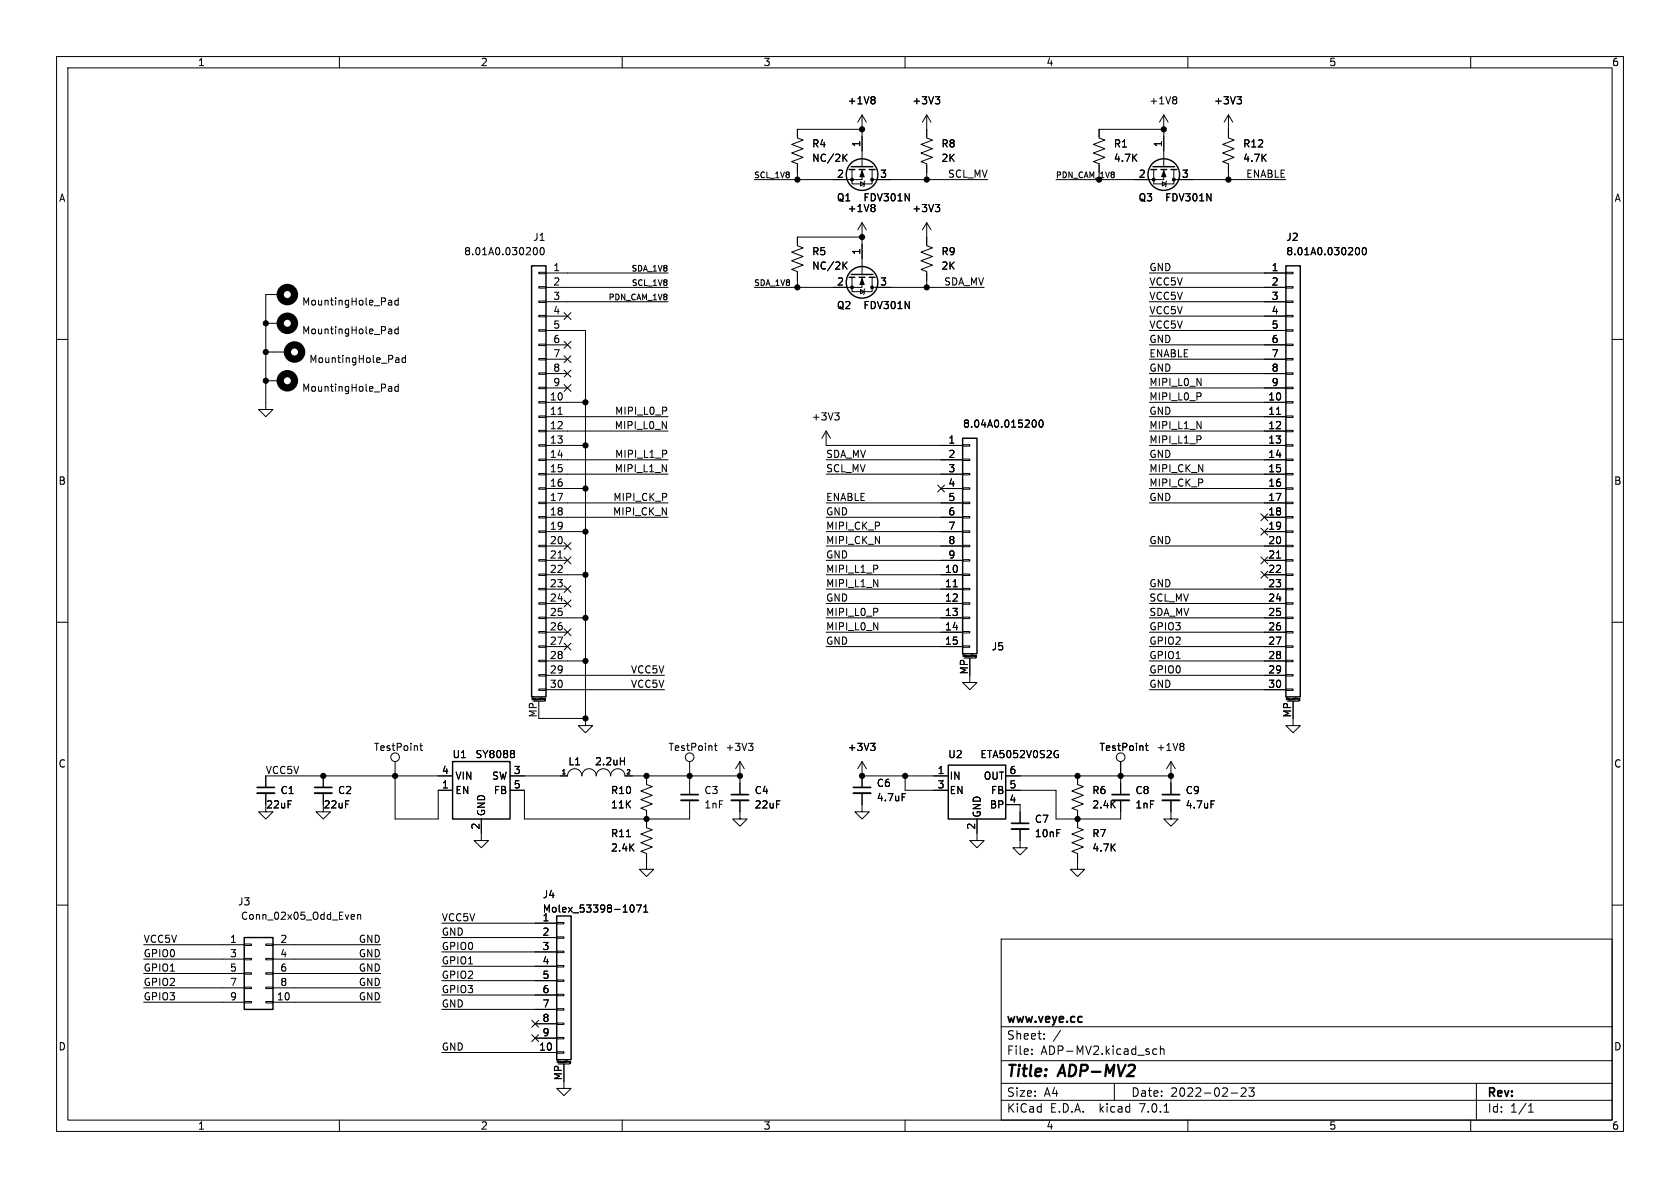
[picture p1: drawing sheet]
<svg xmlns="http://www.w3.org/2000/svg" width="297mm" height="210mm" viewBox="0 0 297 210" stroke-linecap="round" stroke-linejoin="round" font-family="sans-serif">
<g fill="none" stroke="#000" stroke-width=".18">
<path d="M10 10h277v190h-277zM12 12h273v186h-273zM60 10v2M110 10v2M154.5 17.1l.2 .2-.2 .3 .2 .3v.2l-.2 .3M160 10v2M165.3 17.1h.8l-.4 .5M165.9 17.6l.2 .2v.3l-.2 .3M207.8 17.1l.2 .2-.2 .3 .2 .3v.2l-.2 .3M210 10v2M218.7 17.1h.8l-.5 .5M219.2 17.6l.3 .2v.3l-.3 .3"/>
<path d="M260 10v2M149.2 27.8l.6 .7M149.8 27.3l-.8 .7M150.6 30v2.5h3.6v-2.5M152.1 32.1l.7 .4-.7 .4zM152.4 22.9h-11.4v1.5l1 .4-2 .7 2 .8-2 .8 2 .7-2 .8 1 .4v2.8M152.4 30v1.8h-19.1M152.4 20.3v9.2M152.4 39.4v9.1M152.4 39.4l-.8 1.2M152.4 39.4l.8 1.2M152.4 20.3l-.8 1.3"/>
<path d="M152.4 20.3l.8 1.3M152.9 32l-.1 .1v.8l-.1 .1M154.2 31.8h20.4M154.7 36.4l-.2 .3 .2 .2v.3l-.2 .2M163.8 39.4v4l1 .4-2 .8 2 .7-2 .8 2 .8-2 .7 1 .4v2.8M163.8 20.3v4.1l1 .4-2 .7 2 .8-2 .8 2 .7-2 .8 1 .4v2.8M163.8 39.4l-.7 1.2M163.8 39.4l.8 1.2M163.8 20.3l-.7 1.3M163.8 20.3l.8 1.3M165.3 36.1h.8l-.4 .5M165.9 36.6l.2 .3v.3l-.2 .2"/>
<path d="M204 30v2.5h3.5v-2.5M205.5 32.1l.6 .4-.6 .4zM205.7 30v1.8h-19M205.7 22.9h-11.4v1.5l1 .4-2 .7 2 .8-2 .8 2 .7-2 .8 1 .4v1.5M205.7 20.3v9.2M205.7 20.3l-.7 1.3M205.7 20.3l.8 1.3M206.2 32l-.1 .1v.8l-.1 .1M207.5 31.8h19.8M217.2 20.3v4.1l1 .4-2 .7 2 .8-2 .8 2 .7-2 .8 1 .4v2.8M217.2 20.3l-.8 1.3M217.2 20.3l.7 1.3"/>
<path d="M10 60h2M47 57.2h2.5M49.5 52.1h-2.5v20.3h1.3l-1.3 1.3-1.3-1.3h1.3M68.8 53.1h.4l.1 .8M68.8 58.2h.4l.1 .8M69.3 58.5h-.5M69.3 58.9l-.5 .1M69.3 53.9h-.5M69.3 53.4h-.5M70.4 58.2h-.4l-.2 .2 .1 .5h.5M70.4 52.7v1.2M70.4 57.7v1.3"/>
<path d="M70.4 53.1h-.4l-.2 .2 .1 .6h.5M94.5 43.8h.1a.68 .68 0 0 1 .4 .6 .68 .68 0 0 1-.4 .6h-.1M95.2 58.3h1.3v.2h-1.3zM95.2 55.8h1.3v.2h-1.3zM95.2 53.2h1.3v.3h-1.3zM95.2 50.7h1.3v.2h-1.3zM95.2 48.1h1.3v.3h-1.3zM95.6 43.9l.2-.1a.68 .68 0 0 1 .4 .6 .68 .68 0 0 1-.4 .6l-.2-.1-.1-.3zM96.5 50.8h21.6M96.5 48.3h21.6M96.5 53.3h21.6M96.5 55.9h3.8"/>
<path d="M96.5 58.4h7v68.6M99.7 55.3l1.2 1.2M100.9 55.3l-1.2 1.2M149.2 46.9l.6 .7M149.8 46.3l-.8 .7M150.6 49v2.6h3.6v-2.6M152.1 51.2l.7 .4-.7 .3zM152.4 49v1.8h-19.1M152.4 41.9h-11.4v1.5l1 .4-2 .8 2 .7-2 .8 2 .8-2 .7 1 .4v2.8M152.9 51.1l-.1 .1v.7l-.1 .2M154.2 50.8h19.8M203.2 50.8h24.1"/>
<path d="M203.2 48.3h24.1M203.2 53.3h24.1M203.2 55.9h24.1M203.2 58.4h24.1M227.3 58.3h1.3v.2h-1.3zM227.3 55.8h1.3v.2h-1.3zM227.3 53.2h1.3v.3h-1.3zM227.3 50.7h1.3v.2h-1.3zM227.3 48.1h1.3v.3h-1.3zM239.8 43.8h.1a.68 .68 0 0 1 .5 .6 .68 .68 0 0 1-.5 .6h-.1M240.9 43.9l.2-.1a.68 .68 0 0 1 .5 .6 .68 .68 0 0 1-.5 .6l-.2-.1-.1-.3zM285 60h2"/>
<path d="M47 62.2h3.8M47 67.3h2.5M68.8 68.3l.4 .1 .1 .8M69.3 69.1l-.5 .1M69.3 68.6l-.5 .1M70.1 63.2l.4 .1v.8M70.4 67.9v1.3M70.4 68.4l-.4-.1-.2 .3 .1 .5h.5M70.5 64l-.4 .1M70.5 63.5l-.4 .1M71.7 63.3l-.4-.1-.2 .3 .1 .5h.5M71.7 62.8v1.3"/>
<path d="M95.2 78.6h1.3v.3h-1.3zM95.2 76.1h1.3v.2h-1.3zM95.2 73.5h1.3v.3h-1.3zM95.2 71h1.3v.2h-1.3zM95.2 68.5h1.3v.2h-1.3zM95.2 65.9h1.3v.3h-1.3zM95.2 63.4h1.3v.2h-1.3zM95.2 60.8h1.3v.3h-1.3zM96.5 71.1h7M96.5 73.7h21.6M96.5 76.2h21.6M96.5 78.7h7"/>
<path d="M96.5 61h3.8M96.5 63.5h3.8M96.5 66h3.8M96.5 68.6h3.8M98.7 73.3h.7M99.7 62.9l1.2 1.2M99.7 65.4l1.2 1.2M99.7 68l1.2 1.2M99.7 60.4l1.2 1.2M100.9 62.9l-1.2 1.2M100.9 65.4l-1.2 1.2M100.9 68l-1.2 1.2"/>
<path d="M100.9 60.4l-1.2 1.2M146 76.2v2.5h24.2M146 76.2l-.7 1.3M146 76.2l.8 1.3M147.6 73h.7l-.4 .5M148.1 73.5l.2 .2v.3l-.2 .2M170.2 78.6h1.2v.3h-1.2zM182.6 74.3l.2-.1a.68 .68 0 0 1 .4 .7 .68 .68 0 0 1-.4 .6h-.2M183.8 74.4l.2-.2a.68 .68 0 0 1 .4 .7 .68 .68 0 0 1-.4 .6l-.2-.1-.1-.4zM203.2 71.1h24.1M203.2 73.7h24.1M203.2 76.2h24.1"/>
<path d="M203.2 78.7h24.1M203.2 61h24.1M203.2 63.5h24.1M203.2 66h24.1M203.2 68.6h24.1M225.7 73.3h.7M227.3 78.6h1.3v.3h-1.3zM227.3 76.1h1.3v.2h-1.3zM227.3 73.5h1.3v.3h-1.3zM227.3 71h1.3v.2h-1.3zM227.3 68.5h1.3v.2h-1.3zM227.3 65.9h1.3v.3h-1.3z"/>
<path d="M227.3 63.4h1.3v.2h-1.3zM227.3 60.8h1.3v.3h-1.3zM95.2 98.9h1.3v.3h-1.3zM95.2 96.4h1.3v.2h-1.3zM95.2 93.9h1.3v.2h-1.3zM95.2 91.3h1.3v.3h-1.3zM95.2 88.8h1.3v.2h-1.3zM95.2 86.2h1.3v.3h-1.3zM95.2 83.7h1.3v.2h-1.3zM95.2 81.2h1.3v.2h-1.3zM96.5 81.3h21.6M96.5 83.8h21.6"/>
<path d="M96.5 86.4h7M96.5 88.9h21.6M96.5 91.4h21.6M96.5 94h7M96.5 96.5h3.8M96.5 99.1h3.8M98.7 98.7h.7M99.7 98.5l1.2 1.2M99.7 95.9l1.2 1.2M100.9 98.5l-1.2 1.2M100.9 95.9l-1.2 1.2M146 81.3h24.2"/>
<path d="M146 83.8h24.2M146 88.9h24.2M146 91.4h24.2M146 94h24.2M146 96.5h24.2M146 99.1h24.2M165.8 85.8l1.2 1.2M166.4 86.4h3.8M167 85.8l-1.2 1.2M170.2 98.9h1.2v.3h-1.2zM170.2 96.4h1.2v.2h-1.2zM170.2 93.9h1.2v.2h-1.2z"/>
<path d="M170.2 91.3h1.2v.3h-1.2zM170.2 88.8h1.2v.2h-1.2zM170.2 86.2h1.2v.3h-1.2zM170.2 83.7h1.2v.2h-1.2zM170.2 81.2h1.2v.2h-1.2zM203.2 81.3h24.1M203.2 83.8h24.1M203.2 86.4h24.1M203.2 88.9h24.1M203.2 96.5h24.1M222.9 90.8l1.2 1.2M222.9 93.4l1.2 1.2"/>
<path d="M222.9 98.5l1.2 1.2M223.5 91.4h3.8M223.5 94h3.8M223.5 99.1h3.8M224.1 90.8l-1.2 1.2M224.1 93.4l-1.2 1.2M224.1 98.5l-1.2 1.2M225.7 98.7h.7M227.3 98.9h1.3v.3h-1.3zM227.3 96.4h1.3v.2h-1.3zM227.3 93.9h1.3v.2h-1.3zM227.3 91.3h1.3v.3h-1.3z"/>
<path d="M227.3 88.8h1.3v.2h-1.3zM227.3 86.2h1.3v.3h-1.3zM227.3 83.7h1.3v.2h-1.3zM227.3 81.2h1.3v.2h-1.3zM10 110h2M95.2 119.3h1.3v.2h-1.3zM95.2 116.7h1.3v.3h-1.3zM95.2 114.2h1.3v.2h-1.3zM95.2 111.6h1.3v.3h-1.3zM95.2 109.1h1.3v.2h-1.3zM95.2 106.6h1.3v.2h-1.3zM95.2 104h1.3v.3h-1.3z"/>
<path d="M95.2 101.5h1.3v.2h-1.3zM96.5 101.6h7M96.5 104.1h3.8M96.5 106.7h3.8M96.5 109.2h7M96.5 111.8h3.8M96.5 114.3h3.8M96.5 116.8h7M96.5 119.4h21M99.7 106.1l1.2 1.2M99.7 111.2l1.2 1.2M99.7 103.5l1.2 1.2"/>
<path d="M99.7 113.7l1.2 1.2M100.9 106.1l-1.2 1.2M100.9 111.2l-1.2 1.2M100.9 103.5l-1.2 1.2M100.9 113.7l-1.2 1.2M146 101.6h24.2M146 104.1h24.2M146 106.7h24.2M146 109.2h24.2M146 111.8h24.2M146 114.3h24.2M168.5 103.7h.7"/>
<path d="M170.2 114.2h1.2v.2h-1.2zM170.2 111.6h1.2v.3h-1.2zM170.2 109.1h1.2v.2h-1.2zM170.2 106.6h1.2v.2h-1.2zM170.2 104h1.2v.3h-1.2zM170.2 101.5h1.2v.2h-1.2zM170.3 116.1v-.4l.1 .3 .1-.3v.4M170.4 116.3h2.1M171.4 116.3v4.4h1.3l-1.3 1.2-1.2-1.2h1.2M171.7 115.7v.4M171.9 115.7h.1M171.9 115.7l.1 .1"/>
<path d="M172.5 115.9v.2h.1M172.5 115.9h.1v.3h-.1M172.5 115.9h.1M203.2 104.1h24.1M203.2 106.7h24.1M203.2 109.2h24.1M203.2 111.8h24.1M203.2 114.3h24.1M203.2 116.8h24.1M203.2 119.4h24.1M222.9 101l1.2 1.2M223.5 101.6h3.8"/>
<path d="M224.1 101l-1.2 1.2M227.3 119.3h1.3v.2h-1.3zM227.3 116.7h1.3v.3h-1.3zM227.3 114.2h1.3v.2h-1.3zM227.3 111.6h1.3v.3h-1.3zM227.3 109.1h1.3v.2h-1.3zM227.3 106.6h1.3v.2h-1.3zM227.3 104h1.3v.3h-1.3zM227.3 101.5h1.3v.2h-1.3zM285 110h2M57.1 137.2v2M69.8 134.6v10.2h7.7v-5.1h2.5"/>
<path d="M74.2 131.8h.5M74.4 131.4v1.1l.3 .2M80 137.2h-33v2M90.2 137.2h10.1a1.27 1.27 0 0 1 1.3-1.3 1.27 1.27 0 0 1 1.3 1.3 1.27 1.27 0 0 1 1.2-1.3 1.27 1.27 0 0 1 1.3 1.3 1.27 1.27 0 0 1 1.3-1.3 1.27 1.27 0 0 1 1.2 1.3 1.27 1.27 0 0 1 1.3-1.3 1.27 1.27 0 0 1 1.3 1.3h20.3M90.2 139.7h2.5v5.1h29.2v-3.3M90.8 132.7l.2 .2-.2 .3M90.8 133.3l.2 .2-.2 .4M94.1 123.7v-.3l.1 .2 .1-.2v.3M94.2 124h2.1M95.2 121.8h1.3v.2h-1.3zM95.2 124v3h8.3M95.5 123.4v.3"/>
<path d="M95.7 123.4h.1M96.4 123.5v.3l-.1 .1M96.4 123.5l-.1 .1v.1h.1M96.5 121.9h21M103.5 127v1.3h1.3l-1.3 1.2-1.3-1.2h1.3M109.7 134.5h.7M110.4 133.9v1.3M114.3 137.2v1.5l1 .4-2 .7 2 .8-2 .8 2 .7-2 .8 1 .4v3l1 .4-2 .7 2 .8-2 .8 2 .7-2 .8 1 .4v2.8h1.3l-1.3 1.2-1.3-1.2h1.3M121.9 134.6v5.9M126.3 131.8h.5M126.5 131.4v1.1l.3 .2M130.8 134.6l-.8 1.3"/>
<path d="M130.8 134.6v5.9M130.8 134.6l.8 1.3M132.3 131.4h.8l-.4 .5M132.9 131.9l.2 .2v.3l-.2 .3M152.4 137.2h15.2M152.4 134.6v4.6M152.4 134.6l-.8 1.3M152.4 134.6l.8 1.3M153.9 131.4h.8l-.4 .5M154.5 131.9l.2 .2v.3l-.2 .3M160 137.2v2.5h7.6M177.8 139.7h8.9v5.1h11.4v-3.3"/>
<path d="M177.8 137.2h29.2M186.8 132.7h.3M186.9 133.4h.2v.4l-.3 .1M190.5 137.2v1.5l1 .4-2 .7 2 .8-2 .8 2 .7-2 .8 1 .4v3l1 .4-2 .7 2 .8-2 .8 2 .7-2 .8 1 .4v2.8h1.3l-1.3 1.2-1.3-1.2h1.3M198.1 134.6v5.9M202.5 131.8h.5M202.7 131.4v1.1l.3 .2M203.2 121.9h24.1M207 134.6l-.8 1.3M207 134.6v5.9M207 134.6l.8 1.3M209.1 131.4l.2 .2-.2 .3 .2 .3v.2l-.2 .3"/>
<path d="M227.3 121.8h1.3v.2h-1.3zM227.4 123.7v-.3l.1 .2 .2-.2v.3M227.6 124h2M228.6 124v4.3h1.3l-1.3 1.2-1.3-1.2h1.3M228.9 123.4v.3M229.1 123.4h.1M229.6 123.5v.2h.2M229.6 123.5h.1M229.6 123.5h.2M229.8 123.5v.3l-.2 .1M10 160h2M47 140.2v3.3h1.3l-1.3 1.3-1.3-1.3h1.3"/>
<path d="M57.1 140.2v3.3h1.3l-1.3 1.3-1.2-1.3h1.2M85.1 144.8v3.8h1.3l-1.3 1.3-1.3-1.3h1.3M112.5 160h.9l-.6 1.2M130.8 141.5v3.3h1.3l-1.3 1.3-1.3-1.3h1.3M152.4 140.2v3.3h1.3l-1.3 1.3-1.3-1.3h1.3M159.5 140.3h.6M172.7 144.8v3.8h1.3l-1.3 1.3-1.3-1.3h1.3M177.8 142.2h2.5v3.3M180.3 146.6v3.3h1.3l-1.3 1.2-1.2-1.2h1.2M207 141.5v3.3h1.3l-1.3 1.3-1.3-1.3h1.3M214.1 141.6h.6M285 160h2"/>
<path d="M25.4 167h17.8M25.4 177.2h17.8M25.4 169.5h17.8M25.4 172.1h17.8M25.4 174.6h17.8M43.2 177h1.2v.3h-1.2zM43.2 174.5h1.2v.3h-1.2zM43.2 172h1.2v.2h-1.2zM43.2 169.4h1.2v.3h-1.2zM43.2 166.9h1.2v.2h-1.2zM47 177h1.3v.3h-1.3zM47 174.5h1.3v.3h-1.3z"/>
<path d="M47 172h1.3v.2h-1.3zM47 169.4h1.3v.3h-1.3zM47 166.9h1.3v.2h-1.3zM48.3 167h19M48.3 177.2h19M48.3 169.5h19M48.3 172.1h19M48.3 174.6h19M62.3 161.7h.3l.1 .3-.6 .1M62.6 162.5h-.3M63.2 161.8l.2-.1h.3l.1 .8M63.2 161.7v.8"/>
<path d="M78.1 163.2h20.3M78.1 165.7h20.3M78.1 168.3h20.3M78.1 170.8h20.3M78.1 173.4h20.3M78.1 175.9h20.3M78.1 178.4h20.3M98.4 178.3h1.3v.3h-1.3zM98.4 175.8h1.3v.2h-1.3zM98.4 173.2h1.3v.3h-1.3zM98.4 170.7h1.3v.2h-1.3zM98.4 168.1h1.3v.3h-1.3z"/>
<path d="M98.4 165.6h1.3v.3h-1.3zM98.4 163.1h1.3v.2h-1.3zM111.6 160h.1a.68 .68 0 0 1 .4 .6 .68 .68 0 0 1-.4 .6 .84 .84 0 0 1-.1-1.2zM113.8 161.2h.7M113.8 160.3l.4-.3v1.2M177 166h108v32h-108zM60 198v2M78.1 186.1h20.3M94 180.4l1.2 1.2M94 182.9l1.2 1.2M94.6 181h3.8M94.6 183.5h3.8"/>
<path d="M95.2 180.4l-1.2 1.2M95.2 182.9l-1.2 1.2M98.4 185.9h1.3v.3h-1.3zM98.4 183.4h1.3v.2h-1.3zM98.4 180.8h1.3v.3h-1.3zM98.5 187.9v-.4l.1 .3 .2-.3v.4M98.7 188.1h2M99.7 188.1v4.3h1.3l-1.3 1.3-1.3-1.3h1.3M100 187.5v.3M100.2 187.5h.1M100.7 187.7v.1l.2 .1M100.7 187.6v.1"/>
<path d="M100.7 187.6h.2M100.9 187.6v.3l-.2 .1M110 198v2M160 198v2M177 194.5h108M177 191.5h108M177 187.5h108M177 181.5h108M182.4 186.3v.1M182.4 185.5v.1M184.6 183.6v.1M184.6 182.8v.1"/>
<path d="M197 191.5v3M204.5 185.5l-.4-.1-.3 .3v.4l.1 .2h.6M205.1 185.5l.3-.1 .3 .1 .1 .9M205.1 184.9v1.5M205.8 196.6h.8M210 198v2M217.6 193.2h1.2M219.4 192.4l.6-.1 .2 .1 .1 .3-.9 1.1h.9M220.8 192.3h.9l-.5 .6 .4 .1v.7l-.2 .1h-.4l-.2-.1M260 198v2M261 191.5v6.5M270.2 196.6h.9"/>
<path d="M270.2 195.5l.4-.4v1.5"/>
<circle cx="69.8" cy="133.9" r=".76"/>
<circle cx="121.9" cy="133.9" r=".76"/>
<circle cx="198.1" cy="133.9" r=".76"/>
</g>
<g fill="none" stroke="#000" stroke-width=".25">
<path d="M150.1 30h1M150.5 29.5h3.8M151.9 30h1M153.7 30h1M203.5 30h1M203.8 29.5h3.8M205.2 30h1M207 30h1M94 47h2.5v76.2h-2.5zM150.1 49h1M150.5 48.5h3.8M151.9 49h1"/>
<path d="M153.7 49h1M227.3 47h2.6v76.2h-2.6zM170.2 77.5h2.5v38.1h-2.5zM80 134.6h10.2v10.2h-10.2zM167.6 135.3h10.2v9.5h-10.2zM43.2 165.7h5.1v12.7h-5.1zM98.4 161.9h2.6v25.4h-2.6z"/>
<circle cx="152.4" cy="30.9" r="2.79"/>
<circle cx="205.7" cy="30.9" r="2.79"/>
<circle cx="152.4" cy="49.9" r="2.79"/>
</g>
<path d="M45.5 140.2h3M55.6 140.2h3.1M120.4 141.5h3M129.3 141.5h3M150.9 140.2h3M178.8 146.6h3.1M196.6 141.5h3M205.5 141.5h3" fill="none" stroke="#000" stroke-width=".33"/>
<path d="M45.5 139.2h3M55.6 139.2h3.1M150.9 139.2h3M120.4 140.5h3M129.3 140.5h3M178.8 145.5h3.1M196.6 140.5h3M205.5 140.5h3" fill="none" stroke="#000" stroke-width=".3"/>
<g fill="#000" stroke="#000" stroke-width=".18">
<path d="M152.4 30.2l.4 1h-.8zM205.7 30.2l.4 1h-.7zM152.4 49.3l.4 1h-.8z"/>
<circle cx="141" cy="31.8" r=".46"/>
<circle cx="150.6" cy="31.7" r=".25"/>
<circle cx="152.4" cy="22.9" r=".46"/>
<circle cx="154.2" cy="31.7" r=".25"/>
<circle cx="163.8" cy="31.8" r=".46"/>
<circle cx="204" cy="31.7" r=".25"/>
<circle cx="205.7" cy="22.9" r=".46"/>
<circle cx="207.5" cy="31.7" r=".25"/>
<circle cx="217.2" cy="31.8" r=".46"/>
<circle cx="47" cy="57.2" r=".46"/>
<circle cx="141" cy="50.8" r=".46"/>
<circle cx="150.6" cy="50.8" r=".25"/>
<circle cx="152.4" cy="41.9" r=".46"/>
<circle cx="154.2" cy="50.8" r=".25"/>
<circle cx="163.8" cy="50.8" r=".46"/>
<circle cx="47" cy="62.2" r=".46"/>
<circle cx="47" cy="67.3" r=".46"/>
<circle cx="103.5" cy="71.1" r=".46"/>
<circle cx="103.5" cy="78.7" r=".46"/>
<circle cx="103.5" cy="94" r=".46"/>
<circle cx="103.5" cy="86.4" r=".46"/>
<circle cx="103.5" cy="109.2" r=".46"/>
<circle cx="103.5" cy="101.6" r=".46"/>
<circle cx="103.5" cy="116.8" r=".46"/>
<circle cx="57.1" cy="137.2" r=".46"/>
<circle cx="69.8" cy="137.2" r=".46"/>
<circle cx="103.5" cy="127" r=".46"/>
<circle cx="114.3" cy="137.2" r=".46"/>
<circle cx="121.9" cy="137.2" r=".46"/>
<circle cx="130.8" cy="137.2" r=".46"/>
<circle cx="152.4" cy="137.2" r=".46"/>
<circle cx="160" cy="137.2" r=".46"/>
<circle cx="190.5" cy="137.2" r=".46"/>
<circle cx="198.1" cy="137.2" r=".46"/>
<circle cx="207" cy="137.2" r=".46"/>
<circle cx="114.3" cy="144.8" r=".46"/>
<circle cx="190.5" cy="144.8" r=".46"/>
</g>
<g fill="none" stroke="#000" stroke-width="1.3">
<circle cx="50.8" cy="52.1" r="1.27"/>
<circle cx="50.8" cy="57.1" r="1.27"/>
<circle cx="50.8" cy="67.3" r="1.27"/>
<circle cx="52.1" cy="62.2" r="1.27"/>
</g>
<g font-size="2.8">
<text x="178" y="190.8">Title:</text>
<text x="187.4" y="190.8">ADP-MV2</text>
</g>
<g font-size="2.1">
<text x="178" y="183.9">Sheet:</text>
<text x="178" y="181.1">www.veye.cc</text>
<text x="186.2" y="183.9">/</text>
<text x="178" y="186.6">File:</text>
<text x="184" y="186.6">ADP-MV2.kicad_sch</text>
<text x="178" y="196.8">KiCad</text>
<text x="178" y="194">Size:</text>
<text x="184.6" y="194">A4</text>
<text x="185.7" y="196.8">E.D.A.</text>
<text x="194.4" y="196.8">kicad</text>
<text x="200" y="194">Date:</text>
<text x="201.5" y="196.8">7.0.1</text>
<text x="206.9" y="194">2022-02-23</text>
<text x="263" y="194.2">Rev:</text>
<text x="263" y="196.8">Id:</text>
<text x="267" y="196.8">1/1</text>
</g>
<g font-size="1.8">
<text x="35" y="11.8">1</text>
<text x="85" y="11.8">2</text>
<text x="135" y="11.8">3</text>
<text x="185" y="11.8">4</text>
<text x="235" y="11.8">5</text>
<text x="285" y="11.8">6</text>
<text x="149.8" y="18.6">+1V8</text>
<text x="161.2" y="18.6">+3V3</text>
<text x="203.1" y="18.6">+1V8</text>
<text x="214.6" y="18.6">+3V3</text>
<text x="143.5" y="26.2">R4</text>
<text x="143.5" y="28.8">NC/2K</text>
<text x="152.1" y="26.1" transform="rotate(-90 152.1 26.1)">1</text>
<text x="166.4" y="26.2">R8</text>
<text x="166.4" y="28.8">2K</text>
<text x="196.9" y="26.2">R1</text>
<text x="196.9" y="28.8">4.7K</text>
<text x="205.5" y="26.1" transform="rotate(-90 205.5 26.1)">1</text>
<text x="219.7" y="26.2">R12</text>
<text x="219.7" y="28.8">4.7K</text>
<text x="10.4" y="35.8">A</text>
<text x="147.9" y="35.8">Q1</text>
<text x="147.9" y="31.5">2</text>
<text x="152.6" y="35.8">FDV301N</text>
<text x="155.5" y="31.5">3</text>
<text x="167.5" y="31.5">SCL_MV</text>
<text x="201.2" y="35.8">Q3</text>
<text x="201.3" y="31.5">2</text>
<text x="205.9" y="35.8">FDV301N</text>
<text x="208.9" y="31.5">3</text>
<text x="220.2" y="31.5">ENABLE</text>
<text x="285.4" y="35.8">A</text>
<text x="149.8" y="37.7">+1V8</text>
<text x="161.2" y="37.7">+3V3</text>
<text x="82" y="45.3">8.01A0.030200</text>
<text x="94.2" y="42.7">J1</text>
<text x="143.5" y="45.3">R5</text>
<text x="143.5" y="47.8">NC/2K</text>
<text x="152.1" y="45.1" transform="rotate(-90 152.1 45.1)">1</text>
<text x="166.4" y="45.3">R9</text>
<text x="166.4" y="47.8">2K</text>
<text x="203.2" y="48">GND</text>
<text x="227.3" y="42.7">J2</text>
<text x="227.3" y="45.3">8.01A0.030200</text>
<text x="97.8" y="48">1</text>
<text x="97.8" y="50.5">2</text>
<text x="97.8" y="53.1">3</text>
<text x="147.9" y="50.5">2</text>
<text x="155.5" y="50.5">3</text>
<text x="166.8" y="50.5">SDA_MV</text>
<text x="203.2" y="50.5">VCC5V</text>
<text x="203.2" y="53.1">VCC5V</text>
<text x="224.8" y="48">1</text>
<text x="224.8" y="50.5">2</text>
<text x="224.8" y="53.1">3</text>
<text x="53.3" y="59.2">MountingHole_Pad</text>
<text x="53.3" y="54.2">MountingHole_Pad</text>
<text x="97.8" y="55.6">4</text>
<text x="97.8" y="58.2">5</text>
<text x="147.9" y="54.8">Q2</text>
<text x="152.6" y="54.8">FDV301N</text>
<text x="203.2" y="58.2">VCC5V</text>
<text x="203.2" y="55.6">VCC5V</text>
<text x="224.8" y="55.6">4</text>
<text x="224.8" y="58.2">5</text>
<text x="54.6" y="64.3">MountingHole_Pad</text>
<text x="97.8" y="60.7">6</text>
<text x="97.8" y="63.2">7</text>
<text x="97.8" y="65.8">8</text>
<text x="203.2" y="63.2">ENABLE</text>
<text x="203.2" y="60.7">GND</text>
<text x="203.2" y="65.8">GND</text>
<text x="224.8" y="60.7">6</text>
<text x="224.8" y="63.2">7</text>
<text x="224.8" y="65.8">8</text>
<text x="53.3" y="69.4">MountingHole_Pad</text>
<text x="97.2" y="70.9">10</text>
<text x="97.8" y="68.3">9</text>
<text x="203.2" y="68.3">MIPI_L0_N</text>
<text x="203.2" y="70.9">MIPI_L0_P</text>
<text x="224.2" y="70.9">10</text>
<text x="224.8" y="68.3">9</text>
<text x="97.2" y="73.4">11</text>
<text x="97.2" y="75.9">12</text>
<text x="108.5" y="75.9">MIPI_L0_N</text>
<text x="108.6" y="73.4">MIPI_L0_P</text>
<text x="143.4" y="74.5">+3V3</text>
<text x="170.2" y="75.8">8.04A0.015200</text>
<text x="203.2" y="75.9">MIPI_L1_N</text>
<text x="203.2" y="73.4">GND</text>
<text x="224.2" y="73.4">11</text>
<text x="224.2" y="75.9">12</text>
<text x="97.2" y="78.5">13</text>
<text x="97.2" y="81">14</text>
<text x="97.2" y="83.6">15</text>
<text x="108.5" y="83.6">MIPI_L1_N</text>
<text x="108.6" y="81">MIPI_L1_P</text>
<text x="146" y="81">SDA_MV</text>
<text x="146" y="83.6">SCL_MV</text>
<text x="167.6" y="78.5">1</text>
<text x="167.6" y="81">2</text>
<text x="167.6" y="83.6">3</text>
<text x="203.2" y="78.5">MIPI_L1_P</text>
<text x="203.2" y="81">GND</text>
<text x="203.2" y="83.6">MIPI_CK_N</text>
<text x="224.2" y="78.5">13</text>
<text x="224.2" y="81">14</text>
<text x="224.2" y="83.6">15</text>
<text x="10.3" y="85.8">B</text>
<text x="97.2" y="86.1">16</text>
<text x="97.2" y="88.6">17</text>
<text x="108.3" y="88.6">MIPI_CK_P</text>
<text x="146" y="88.6">ENABLE</text>
<text x="167.6" y="86.1">4</text>
<text x="167.6" y="88.6">5</text>
<text x="203.2" y="86.1">MIPI_CK_P</text>
<text x="203.2" y="88.6">GND</text>
<text x="224.2" y="86.1">16</text>
<text x="224.2" y="88.6">17</text>
<text x="285.3" y="85.8">B</text>
<text x="97.2" y="91.2">18</text>
<text x="97.2" y="93.7">19</text>
<text x="108.2" y="91.2">MIPI_CK_N</text>
<text x="146" y="93.7">MIPI_CK_P</text>
<text x="146" y="91.2">GND</text>
<text x="167.6" y="91.2">6</text>
<text x="167.6" y="93.7">7</text>
<text x="224.2" y="91.2">18</text>
<text x="224.2" y="93.7">19</text>
<text x="97.2" y="96.3">20</text>
<text x="97.2" y="98.8">21</text>
<text x="97.2" y="101.3">22</text>
<text x="146" y="98.8">GND</text>
<text x="146" y="101.3">MIPI_L1_P</text>
<text x="146" y="96.3">MIPI_CK_N</text>
<text x="167" y="101.3">10</text>
<text x="167.6" y="96.3">8</text>
<text x="167.6" y="98.8">9</text>
<text x="203.2" y="96.3">GND</text>
<text x="224.2" y="96.3">20</text>
<text x="224.2" y="98.8">21</text>
<text x="224.2" y="101.3">22</text>
<text x="97.2" y="103.9">23</text>
<text x="97.2" y="106.4">24</text>
<text x="146" y="106.4">GND</text>
<text x="146" y="103.9">MIPI_L1_N</text>
<text x="167" y="103.9">11</text>
<text x="167" y="106.4">12</text>
<text x="203.2" y="103.9">GND</text>
<text x="203.2" y="106.4">SCL_MV</text>
<text x="224.2" y="103.9">23</text>
<text x="224.2" y="106.4">24</text>
<text x="97.2" y="109">25</text>
<text x="97.2" y="111.5">26</text>
<text x="146" y="109">MIPI_L0_P</text>
<text x="146" y="111.5">MIPI_L0_N</text>
<text x="167" y="109">13</text>
<text x="167" y="111.5">14</text>
<text x="203.2" y="111.5">GPIO3</text>
<text x="203.2" y="109">SDA_MV</text>
<text x="224.2" y="109">25</text>
<text x="224.2" y="111.5">26</text>
<text x="97.2" y="114">27</text>
<text x="97.2" y="116.6">28</text>
<text x="97.2" y="119.1">29</text>
<text x="111.4" y="119.1">VCC5V</text>
<text x="146" y="114">GND</text>
<text x="167" y="114">15</text>
<text x="171.2" y="119.3" transform="rotate(-90 171.2 119.3)">MP</text>
<text x="175.3" y="115.1">J5</text>
<text x="203.2" y="114">GPIO2</text>
<text x="203.2" y="119.1">GPIO0</text>
<text x="203.2" y="116.6">GPIO1</text>
<text x="224.2" y="114">27</text>
<text x="224.2" y="116.6">28</text>
<text x="224.2" y="119.1">29</text>
<text x="97.2" y="121.7">30</text>
<text x="111.4" y="121.7">VCC5V</text>
<text x="203.2" y="121.7">GND</text>
<text x="224.2" y="121.7">30</text>
<text x="95" y="126.9" transform="rotate(-90 95 126.9)">MP</text>
<text x="228.3" y="126.9" transform="rotate(-90 228.3 126.9)">MP</text>
<text x="10.3" y="135.8">C</text>
<text x="47" y="136.9">VCC5V</text>
<text x="66" y="132.9">TestPoint</text>
<text x="78.1" y="136.9">4</text>
<text x="79.9" y="134.2">U1</text>
<text x="80.5" y="138">VIN</text>
<text x="84" y="134.2">SY8088</text>
<text x="86.9" y="138">SW</text>
<text x="90.8" y="136.9">3</text>
<text x="100.4" y="135.4">L1</text>
<text x="105.1" y="135.4">2.2uH</text>
<text x="118.1" y="132.9">TestPoint</text>
<text x="128.2" y="132.9">+3V3</text>
<text x="149.8" y="132.9">+3V3</text>
<text x="165.7" y="136.9">1</text>
<text x="167.6" y="134.2">U2</text>
<text x="167.9" y="138">IN</text>
<text x="173.3" y="134.2">ETA5052V0S2G</text>
<text x="173.8" y="138">OUT</text>
<text x="178.4" y="136.9">6</text>
<text x="194.3" y="132.9">TestPoint</text>
<text x="204.4" y="132.9">+1V8</text>
<text x="285.3" y="135.8">C</text>
<text x="47" y="143.1">22uF</text>
<text x="49.5" y="140.5">C1</text>
<text x="57.2" y="143.1">22uF</text>
<text x="59.7" y="140.5">C2</text>
<text x="78.1" y="139.4">1</text>
<text x="80.5" y="140.5">EN</text>
<text x="87.2" y="140.5">FB</text>
<text x="90.8" y="139.4">5</text>
<text x="108" y="140.5">R10</text>
<text x="108" y="143.1">11K</text>
<text x="124.5" y="140.5">C3</text>
<text x="124.5" y="143.1">1nF</text>
<text x="133.4" y="140.5">C4</text>
<text x="133.4" y="143.1">22uF</text>
<text x="154.9" y="139.3">C6</text>
<text x="154.9" y="141.8">4.7uF</text>
<text x="165.7" y="139.4">3</text>
<text x="167.9" y="140.5">EN</text>
<text x="174.9" y="143.1">BP</text>
<text x="175.1" y="140.5">FB</text>
<text x="178.4" y="142">4</text>
<text x="178.4" y="139.4">5</text>
<text x="193" y="140.5">R6</text>
<text x="193" y="143.1">2.4K</text>
<text x="200.7" y="140.5">C8</text>
<text x="200.7" y="143.1">1nF</text>
<text x="209.6" y="140.5">C9</text>
<text x="209.6" y="143.1">4.7uF</text>
<text x="84.8" y="146.7" transform="rotate(-90 84.8 146.7)">2</text>
<text x="85.9" y="144.3" transform="rotate(-90 85.9 144.3)">GND</text>
<text x="108" y="148.1">R11</text>
<text x="172.5" y="146.7" transform="rotate(-90 172.5 146.7)">2</text>
<text x="173.5" y="144.5" transform="rotate(-90 173.5 144.5)">GND</text>
<text x="182.9" y="145.6">C7</text>
<text x="182.9" y="148.2">10nF</text>
<text x="193" y="148.1">R7</text>
<text x="108" y="150.7">2.4K</text>
<text x="193" y="150.7">4.7K</text>
<text x="42" y="160.2">J3</text>
<text x="95.9" y="158.9">J4</text>
<text x="95.9" y="161.5">Molex_53398-1071</text>
<text x="25.4" y="166.7">VCC5V</text>
<text x="40.6" y="166.8">1</text>
<text x="42.5" y="162.8">Conn_02x05_Odd_Even</text>
<text x="49.5" y="166.8">2</text>
<text x="63.3" y="166.7">GND</text>
<text x="78.1" y="165.5">GND</text>
<text x="78.1" y="162.9">VCC5V</text>
<text x="95.9" y="162.9">1</text>
<text x="95.9" y="165.5">2</text>
<text x="25.4" y="171.8">GPIO1</text>
<text x="25.4" y="169.3">GPIO0</text>
<text x="40.6" y="169.3">3</text>
<text x="40.6" y="171.8">5</text>
<text x="49.5" y="169.3">4</text>
<text x="49.5" y="171.8">6</text>
<text x="63.3" y="169.3">GND</text>
<text x="63.3" y="171.8">GND</text>
<text x="78.1" y="168">GPIO0</text>
<text x="78.1" y="170.6">GPIO1</text>
<text x="78.1" y="173.1">GPIO2</text>
<text x="95.9" y="168">3</text>
<text x="95.9" y="170.6">4</text>
<text x="95.9" y="173.1">5</text>
<text x="25.4" y="176.9">GPIO3</text>
<text x="25.4" y="174.4">GPIO2</text>
<text x="40.6" y="174.4">7</text>
<text x="40.6" y="176.9">9</text>
<text x="48.9" y="176.9">10</text>
<text x="49.5" y="174.4">8</text>
<text x="63.3" y="174.4">GND</text>
<text x="63.3" y="176.9">GND</text>
<text x="78.1" y="178.2">GND</text>
<text x="78.1" y="175.6">GPIO3</text>
<text x="95.9" y="175.6">6</text>
<text x="95.9" y="178.2">7</text>
<text x="10.3" y="185.8">D</text>
<text x="78.1" y="185.8">GND</text>
<text x="95.2" y="185.8">10</text>
<text x="95.9" y="180.7">8</text>
<text x="95.9" y="183.3">9</text>
<text x="285.3" y="185.8">D</text>
<text x="99.4" y="191" transform="rotate(-90 99.4 191)">MP</text>
<text x="35" y="199.8">1</text>
<text x="85" y="199.8">2</text>
<text x="135" y="199.8">3</text>
<text x="185" y="199.8">4</text>
<text x="235" y="199.8">5</text>
<text x="285" y="199.8">6</text>
</g>
<g font-size="1.4">
<text x="133.3" y="31.5">SCL_1V8</text>
<text x="186.7" y="31.5">PDN_CAM_1V8</text>
<text x="107.4" y="53.1">PDN_CAM_1V8</text>
<text x="111.5" y="48.1">SDA_1V8</text>
<text x="111.5" y="50.6">SCL_1V8</text>
<text x="133.3" y="50.6">SDA_1V8</text>
</g>
<g font-size="1.1">
<text x="99.2" y="136.9">1</text>
<text x="110.6" y="136.9">2</text>
</g>
<g font-size=".5">
<text x="170" y="116.3">Mounting</text>
<text x="93.8" y="124">Mounting</text>
<text x="227.2" y="124">Mounting</text>
<text x="98.3" y="188.1">Mounting</text>
</g>
</svg>
